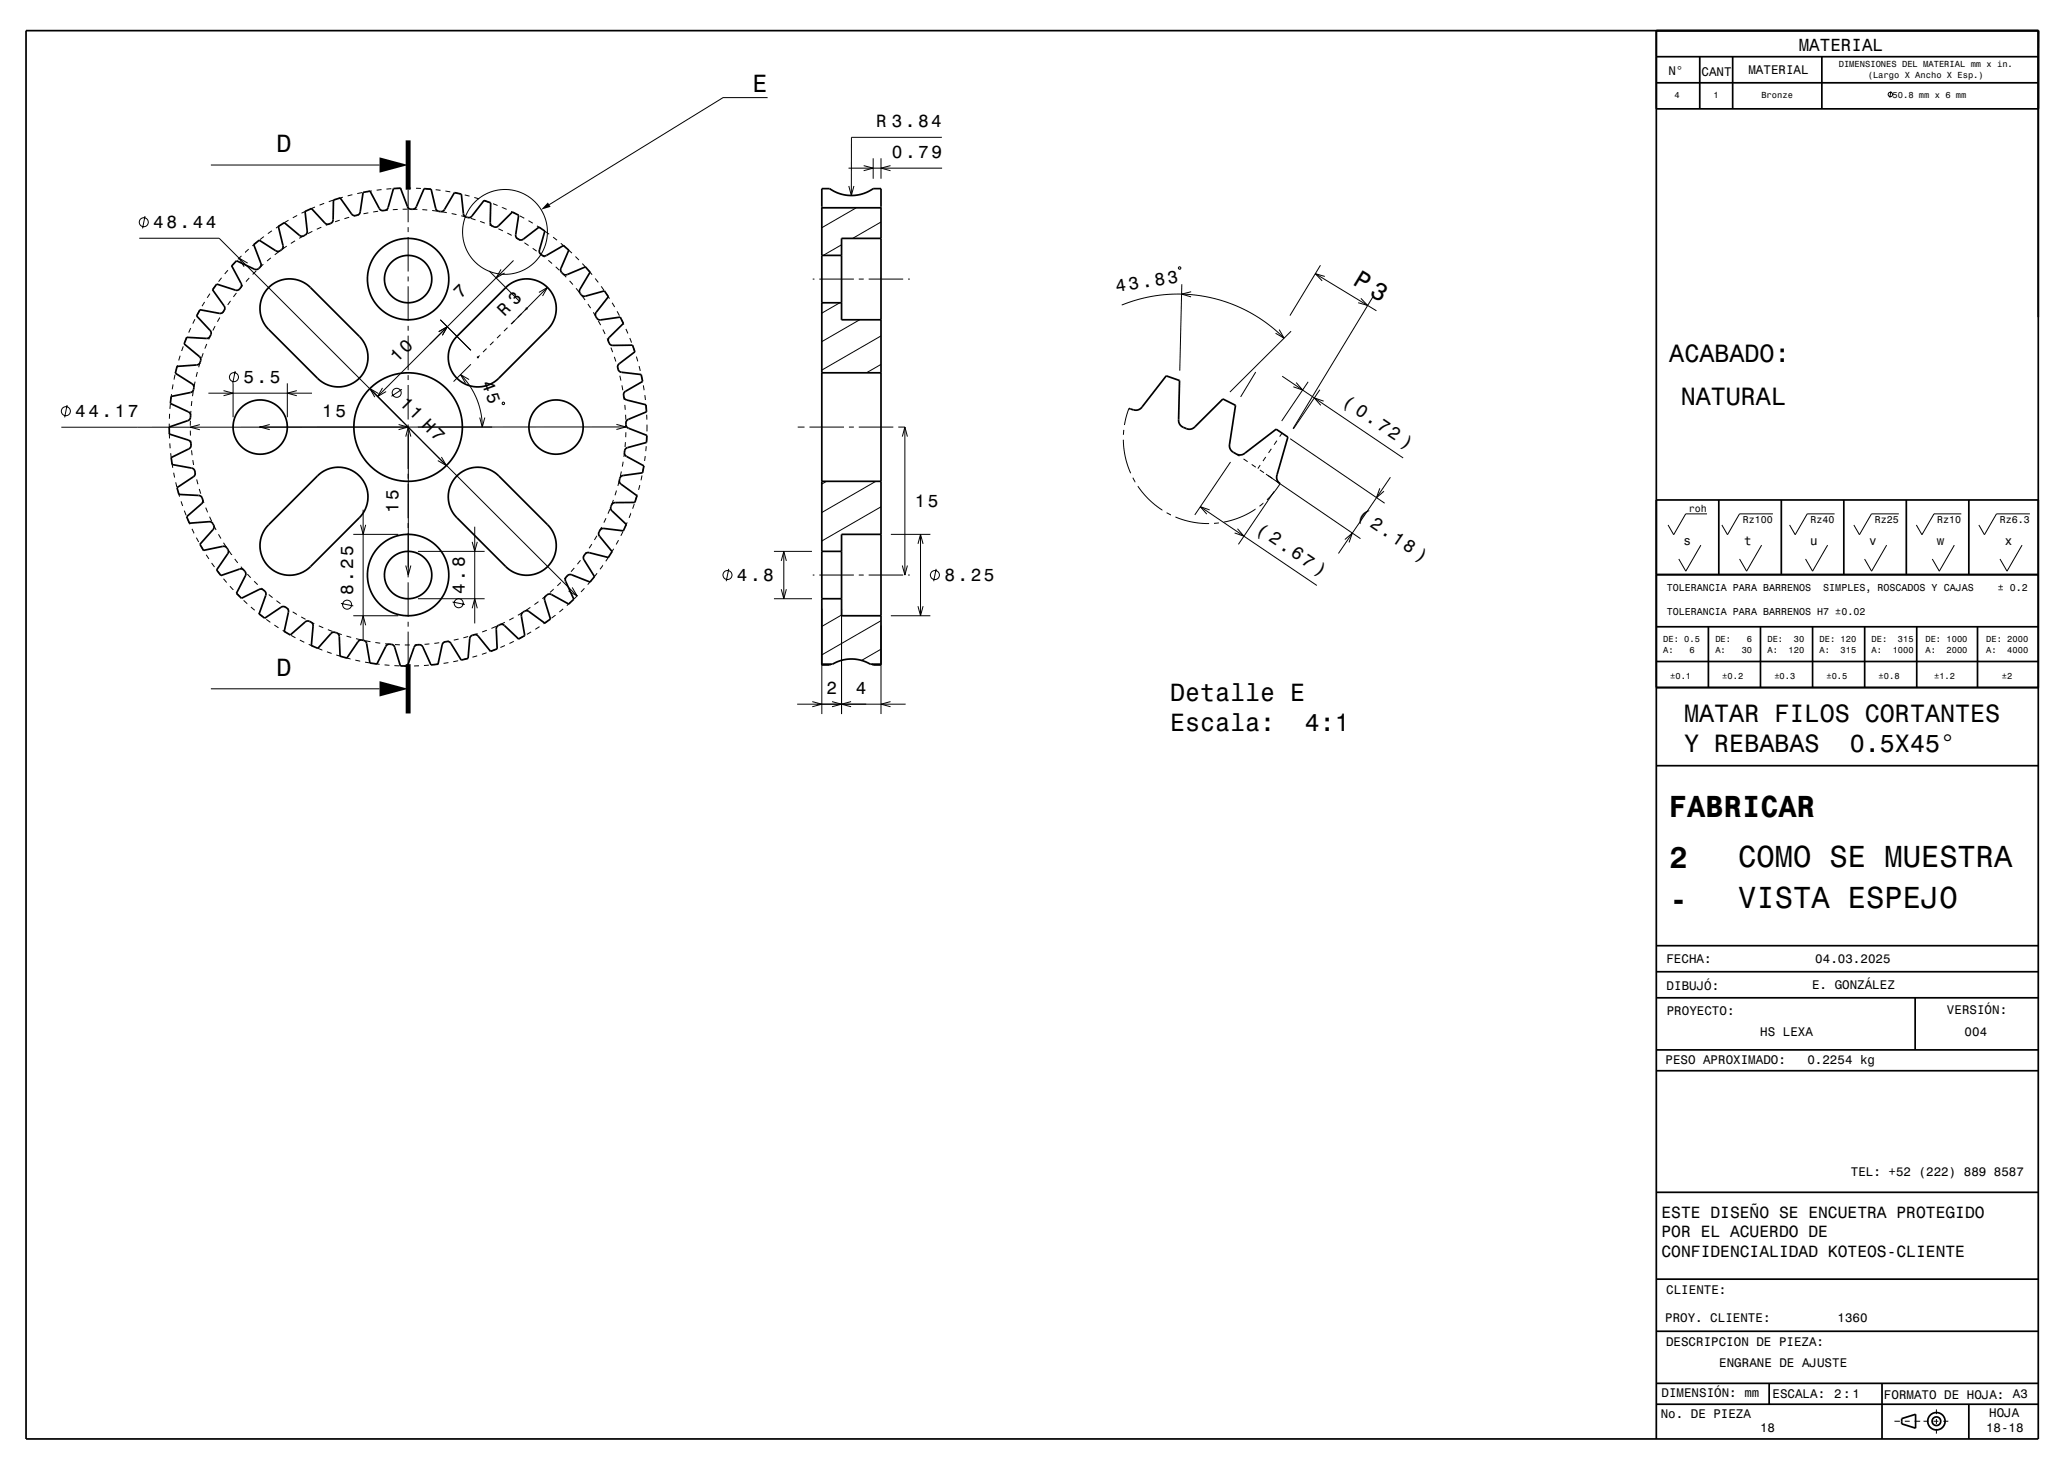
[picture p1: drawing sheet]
<svg xmlns="http://www.w3.org/2000/svg" width="420mm" height="297mm" viewBox="0 0 420 297" stroke-linecap="round" stroke-linejoin="round" font-family="sans-serif">
<g fill="none" stroke="#000" stroke-width=".2">
<path d="M155.7 19.8h-9.1l-35.2 21.7M383.5 18.5l-.3 1.3M42.8 33.5h34.2M69.5 40l-.9 .3M71.5 39.5l-1 .2M73.4 39l-1 .3M75.4 38.7l-1 .2M77.4 38.4l-1 .2M79.4 38.3h-1M81.4 38.2h-1M82.4 38.1h1M82.8 38.5v6.5"/>
<path d="M84.4 38.2h1M86.4 38.3l1 .1M88.3 38.5l1 .1M90.3 38.7l1 .2M92.3 39.1l1 .2M94.3 39.5l.9 .3M172.1 34.1h19M172.1 37.7l.6 1.9 .5-1.9M175.2 33.6l1.9 .5-1.9 .5M177.1 32.1v4.1M178.7 32.1v4.1M180.6 33.6l-1.9 .5 1.9 .5"/>
<path d="M191 27.8h-18.3v11.8M28.2 48.3h16.2l72.6 72.5M29.4 43.8l-.5 2.5M42.6 59.5l-.6 .9M43.7 57.9l-.6 .8M44.9 56.3l-.6 .8M46.2 54.8l-.6 .7M47.6 53.3l-.7 .7M47.9 59.4l-.6 .8M49 51.9l-.7 .7M49.2 57.8l-.6 .8M50.2 53.3l-1.7-1 1 1.8"/>
<path d="M50.4 50.5l-.7 .7M50.5 56.4l-.6 .7M51.9 54.9l-.7 .7M51.9 49.2l-.7 .6M53.4 53.6l-.7 .6M53.5 48l-.8 .6M54.9 52.3l-.7 .6M55.1 46.8l-.8 .6M56.5 51.1l-.8 .6M56.8 45.7l-.8 .5M58.2 49.9l-.9 .6M58.5 44.6l-.8 .6"/>
<path d="M59.8 48.8l-.8 .6M60.3 43.7l-.9 .5M61.6 47.8l-.9 .5M62.1 42.8l-.9 .4M63.3 46.9l-.8 .5M63.9 42l-.9 .4M65.2 46.1l-1 .4M65.7 41.2l-.9 .4M67 45.3l-.9 .4M67.6 40.6l-.9 .3M68.9 44.6l-1 .4M70.8 44.1l-1 .2"/>
<path d="M72.7 43.6l-.9 .2M74.7 43.1l-1 .2M76.7 42.8l-1 .2M78.7 42.6l-1 .1M80.7 42.5h-1M82.7 42.4h-1M82.8 46v1M82.8 48v7.1M82.8 56v1.1M82.8 58v7M83.7 42.4h1M85.7 42.5l1 .1"/>
<path d="M87.6 42.7l1 .1M89.6 42.9l1 .2M91.6 43.3l1 .2M93.5 43.7l1 .3M95.5 44.3l.9 .3M96.2 40l.9 .3M97.4 44.9l.9 .3M98.1 40.6l.9 .4M99.2 54.9l6.2 6.2M99.2 45.6l1 .4M100 41.3l.9 .4M101.1 46.4l.9 .4"/>
<path d="M101.6 54.6l-1 1.7 1.7-1M101.8 42l1 .4M102.9 47.3l.9 .4M103.7 42.9l.9 .4M104.1 52.8l-27.5 27.6M104.6 48.2l.9 .5M105.4 43.8l.9 .4M106.4 49.2l.8 .6M107.2 44.7l.8 .6M108 50.3l.8 .6M108.9 45.8l.8 .5M109.3 59.3l1.7-1-1 1.7"/>
<path d="M109.6 51.5l.8 .6M110.6 46.9l.8 .6M111 58.3l-7.3 7.3M111.2 52.8l.8 .6M112.2 48.1l.8 .6M112.7 54.1l.7 .7M113.7 49.3l.8 .7M114.1 55.5l.7 .7M115.2 50.6l.8 .7M115.5 56.9l.7 .8M116.7 52l.7 .7M116.8 58.4l.7 .8"/>
<path d="M118.1 53.4l.7 .8M119.4 54.9l.7 .8M120.7 56.5l.6 .8M121.9 58.1l.6 .8M123.1 59.7l.5 .8M164.8 56.6h.4M166.2 56.6h7M170.7 49.6l-3.8 2.2M173.7 42.1l-7 4.1M174.2 56.6h1M176.2 56.6h7M178.7 45l-5.8 3.3"/>
<path d="M184.2 56.6h.3M239.1 54.1l.4 .1-.1 .4-.4-.1zM239.7 57.6l-.4 17.5M241.6 59.2l-2 .4 1.9 .6M266.8 55.5l12.3 7.5M267.8 53.8l-6.2 10.2M268.7 56l-1.9-.5 1.3 1.4M34.8 79.9l-.1 1M35.1 77.9l-.2 1M35.5 76l-.2 1M36 74l-.3 1M36.5 72.1l-.3 1"/>
<path d="M37.2 70.2l-.4 1M37.9 68.3l-.4 1M38.7 66.5l-.4 .9M39.2 79.3l-.2 1M39.5 64.7l-.4 .9M39.6 77.4l-.2 .9M40 75.4l-.2 1M40.5 62.9l-.5 .9M40.6 73.5l-.3 1M41.2 71.6l-.3 .9M41.5 61.2l-.5 .9M41.9 69.7l-.3 1"/>
<path d="M42.3 79.7h21M42.7 67.9l-.4 .9M43.6 66.1l-.4 .9M44.6 64.4l-.5 .8M45.3 79.2l2 .5-2 .5M45.6 62.7l-.5 .8M46.8 61l-.6 .8M47.3 77.7v6.9M47.7 75.2l-.5 2.5M58.3 77.7v6.9M60.2 79.2l-1.9 .5 1.9 .5M75 78.8l15.5 15.6"/>
<path d="M76.7 79.8l-1.7-1 1 1.7M77.6 78.7l-1 1.7 1.7-1M81.5 78.9l-2.1 1.4M82.8 66.1v.9M82.8 68.1v6.9M82.8 76v1.1M82.8 78v7.1M89 67.2l1.7-1-1 1.8M89.3 64.8l6.2 6.2M93.4 75.9l2.1 2.6 1.2 2.5 .8 2.6 .3 3M95.1 76.9l-1.7-1 1 1.8M95.5 73.9l-3.5 3.5"/>
<path d="M97.3 72.1l-.4 .3M98.7 70.7l-.7 .7M100.1 69.3l-.7 .7M101.5 67.8l-.7 .7M102.9 66.4l-.7 .7M104.3 65l-.7 .7M105.7 63.6l-.7 .7M106.8 62.5l-.3 .4M118.1 60l.6 .8M119.2 61.6l.6 .9M120.3 63.3l.5 .9M121.3 65l.5 .9"/>
<path d="M122.3 66.8l.4 .9M123.1 68.6l.4 .9M123.9 70.5l.4 .9M124.1 61.4l.6 .8M124.6 72.3l.3 1M125.1 63.1l.5 .9M125.2 74.2l.3 1M125.7 76.2l.2 1M126.1 64.9l.4 .9M126.1 78.1l.2 1M126.9 66.7l.4 .9M127.7 68.5l.4 1"/>
<path d="M128.4 70.4l.4 .9M129.1 72.3l.2 1M129.6 74.2l.3 1M130.1 76.2l.2 .9M130.5 78.1l.1 1M170.3 61.4l-3.6 2.1M174.3 64.8l-7.6 4.5M178.7 73.9l-3 1.7M178.7 68.1l-12 6.9M227.5 61.8l4.1-1.3 4.5-.8h4.7l4.5 .6 4.3 1.3 3.8 1.7 3.6 2.3 3.4 3M254.7 75.4l-3.1 5.1M259.4 66.8l1 1.8-1.7-1"/>
<path d="M260 76.3l24.6 16.5M261.8 67.2l-12.4 12.3M262.9 77.6l1.3 1.5-1.9-.7M265.3 77.4l-5.4 8M267.7 79l-5.4 8M276 60.5l1.4 1.4-2-.5M278.4 60.2l-16.2 26.7M13.6 82.1l-.5 2.5M34.3 85.9v1M34.3 87.9l.1 1M34.4 83.9v1M34.4 89.9l.1 1"/>
<path d="M34.6 81.9l-.1 1M34.6 91.9l.1 1M34.9 93.9l.1 .9M35.2 95.8l.2 1M35.6 97.8l.3 1M36.1 99.7l.3 1M38.6 87.3v1M38.6 85.3v1M38.7 89.3v1M38.7 83.3v1M38.8 91.3l.2 1M38.9 81.3l-.1 1"/>
<path d="M39.1 93.3l.2 1M39.5 95.2l.2 1M39.9 97.2l.2 1M40.4 99.1l.3 1M40.5 86.1l-1.9 .5 1.9 .5M54.7 86.1l-1.9 .5 1.9 .5M80.8 86.1l2 .5-2 .5M82.3 88.5l.5-1.9 .5 1.9M82.8 86v31M89.5 92.7l1 1.7-1.7-1M97.3 84.6l.5 2 .5-2M101.9 81.6h.4l-.1 .4-.3-.1z"/>
<path d="M125 86l1.9 .6-1.9 .5M125 99.5l-.3 .9M125.6 97.5l-.3 1M126 95.6l-.2 1M126.4 93.6l-.2 1M126.5 80.1l.1 1M126.7 91.6l-.2 1M126.7 82.1l.1 1M126.8 89.6v1M126.9 84.1v1M126.9 87.6v1M126.9 86.1v.5"/>
<path d="M126.9 86.6h-114.5M129.8 98.3l-.3 1M130.2 96.4l-.2 1M130.6 94.4l-.2 1M130.8 80.1l.1 1M130.9 92.5l-.2 .9M131 82.1l.1 1M131.1 90.5l-.1 1M131.1 84.1l.1 1M131.2 88.5l-.1 1M131.2 86.1v1.4M161.8 86.6h1.4"/>
<path d="M164.2 86.6h7M167.6 97.6l-.9 .5M172.2 86.6h1M174.2 86.6h7M177.6 97.6l-10.9 6.3M182.2 86.6h1.4l-.1 30M183 88.5l.5-1.9 .5 1.9M227.8 89.2l.4 3.4 1.1 3.3M227.9 87.2l-.1 1M228.9 82.8l-.9 3.4M229.7 96.8l.5 .9M230.8 98.6l2.2 2.6 2.7 2.2"/>
<path d="M249.6 93.7l-7.3 10.7M250.7 92l.7 .5M252.2 93l.8 .6M253.9 94.2l.8 .5M255.5 95.3l.8 .5M255.6 94.3l-.5 .7M256.7 92.6l-.6 .9M256.7 96.1l19.2 13.1M257.2 96.4l.8 .6M257.8 91l-.5 .8M258.4 99.6l-7.2 10.8M258.8 97.5l.7 .5"/>
<path d="M259 89.3l-.6 .9M259.6 98.1l-1.1 1.6-1.5 1.6M260 87.8l-.5 .7M261.6 88.9l19.2 13.1M268.4 81.3l-1.9-.6 1.4 1.5M279.8 99l-.6 1.9 1.5-1.3M282 96.8l-10.6 15.4M36.7 101.6l.3 1M37.4 103.5l.3 1M38.1 105.4l.4 .9M38.9 107.2l.5 .9M39.8 109l.5 .9"/>
<path d="M40.8 110.8l.5 .8M41 101l.4 1M41.7 102.9l.4 .9M41.8 112.5l.6 .8M42.5 104.7l.4 1M42.9 114.1l.6 .8M43.4 106.5l.4 .9M44.1 115.8l.6 .7M44.3 108.3l.5 .9M45.3 110l.6 .9M45.3 117.3l.7 .8M46.4 111.7l.6 .8"/>
<path d="M46.6 118.8l.7 .8M47.6 113.3l.6 .8M48.8 114.9l.7 .7M50.2 116.4l.6 .7M51.5 117.8l.8 .7M53 119.2l.7 .7M71.6 108.3h9.2M73.1 106.4l.5 1.9 .6-1.9M73.6 103.3v26.5M82.3 114.6l.5 2 .5-2M82.8 118.1v6.9M84.8 111.8h13.5"/>
<path d="M95.8 109.8l.5 2 .5-2M96.3 106.8v19.6M112.3 119.4l-.8 .7M113.7 118.1l-.7 .7M115.1 116.6l-.7 .8M116 119.1l1 1.7-1.7-1M116.5 115.1l-.7 .8M117.7 113.6l-.6 .8M118.5 119.3l-.7 .7M118.9 112l-.6 .8M119.8 117.8l-.6 .7M120 110.3l-.5 .9"/>
<path d="M121.1 108.6l-.5 .9M121.1 116.2l-.6 .8M122 106.9l-.5 .8M122.3 114.6l-.6 .8M122.9 105.1l-.4 .9M123.4 113l-.5 .8M123.7 103.2l-.4 .9M124.4 101.3l-.3 1M124.5 111.3l-.6 .8M125.4 109.5l-.4 .9M126.4 107.7l-.5 .9M127.2 105.9l-.4 .9"/>
<path d="M127.9 104.1l-.3 .9M128.6 102.2l-.3 .9M129.2 100.3l-.3 .9M147.8 115.3l-.5 2.5M157 111.8h7.7M158.4 113.7l.6-1.9 .5 1.9M158.4 119.5l.6 1.9 .5-1.9M159 111.8v9.6M164.8 116.6h.4M166.2 116.6h7M174.2 116.6h1M176.2 116.6h7"/>
<path d="M178.7 102.7l-12 7M180.7 108.3h8M183 114.6l.5 2 .5-2M184.2 116.6h.3M186.2 110.3l.5-2 .5 2M186.7 108.3v16.5M189.9 115.3l-.6 2.5M236.6 103.9l.9 .5M238.4 104.8l3.3 1 3.5 .3M243.4 102.7l23.7 16M245.3 103.4l-1.9-.7 1.3 1.5M247.2 106l-1 .1"/>
<path d="M251 107.2l1.3 1.5-1.9-.7M254.6 103.2l-3.1 1.7-3.3 1M256.2 102l-.8 .6M272.7 109.4l1.6-1.3-.7 1.9M344.9 110.5l-3 5.3-1.4-2.5M346.2 104.2h-4.3l-2.5 4.2-1.1-2M357.3 110.5l-3.1 5.3-1.4-2.5M359.5 104.2h-6.7l-2.5 4.2-1.1-2M370.6 110.5l-3 5.3-1.4-2.5M372.1 104.2h-5.6l-2.4 4.2-1.2-2M382.6 110.5l-3 5.3-1.5-2.5M385.1 104.2h-5.6l-2.4 4.2-1.1-2"/>
<path d="M396.3 110.5l-3 5.3-1.4-2.5M397.8 104.2h-5.6l-2.4 4.2-1.2-2M410.1 110.5l-3.1 5.3-1.4-2.5M411.7 104.2h-6.8l-2.4 4.2-1.2-2M42.8 139.6h34.2M48 120.3l.7 .7M49.4 121.7l.7 .7M50.9 123.1l.8 .6M52.4 124.3l.8 .7M54 125.6l.8 .5M54.5 120.5l.8 .7M55.6 126.7l.9 .6"/>
<path d="M56.1 121.8l.8 .6M57.3 127.8l.9 .5M57.7 122.9l.8 .6M59 128.8l.9 .5M59.4 124l.8 .6M60.8 129.8l.9 .4M61.1 125.1l.9 .4M62.6 130.6l.9 .4M62.8 126l.9 .4M64.4 131.4l1 .4M64.7 126.9l.9 .4M66.3 132.1l1 .4"/>
<path d="M66.5 127.6l.9 .4M68.2 132.8l1 .3M68.4 128.3l.9 .4M69.1 122.3l2.5 .5M70.1 133.3l1 .3M70.3 129l.9 .2M71.6 124.8h9.2M72.1 133.8l.9 .2M72.2 129.5l1 .2M73.1 126.8l.5-2 .6 2M74 134.2l1 .2M74.2 129.9l.9 .2"/>
<path d="M76 134.5l1 .2M76.1 130.3l1 .1M78 134.8l1 .1M78.1 130.5l1 .1M80 134.9l1 .1M80.1 130.7h1M82 135h1M82.1 130.8h1M82.8 126.1v.9M82.8 128.1v6.5M84.8 121.4h13.5M85 135h-1"/>
<path d="M85.1 130.7h-1M87 134.8l-1 .1M87.1 130.5l-1 .1M89 134.6l-1 .1M89.1 130.3l-1 .1M90.9 134.3l-.9 .2M91 130l-.9 .2M91.8 122l2.5 .5M92.9 134l-1 .2M93 129.6l-1 .2M94.8 133.5l-.9 .2M94.9 129l-.9 .3"/>
<path d="M95.8 123.3l.5-1.9 .5 1.9M96.8 133l-1 .2M96.8 128.4l-.9 .4M98.7 132.3l-1 .4M98.7 127.8l-.9 .3M100.6 131.6l-1 .4M100.6 127l-.9 .4M102.4 126.2l-.9 .4M102.4 130.9l-.9 .4M104.2 125.2l-.9 .5M104.2 130l-.9 .5M105.9 124.2l-.9 .5"/>
<path d="M106 129.1l-.9 .5M107.6 123.1l-.9 .6M107.7 128.1l-.8 .5M109.2 122l-.8 .6M109.4 127l-.8 .6M110.8 120.7l-.8 .7M111.1 125.9l-.9 .6M112.7 124.7l-.8 .6M114.2 123.4l-.8 .7M115.7 122.1l-.7 .7M117.1 120.7l-.7 .7M157 121.4h7.7"/>
<path d="M166.7 123.4v21.4M170.7 124.7l-4 2.3M170.7 123.4v21.4M178.7 131.6l-4 2.3M178.7 125.8l-12 7M178.7 126.8v18M180.7 124.8h8M186.2 122.9l.5 1.9 .5-1.9M161.7 142.8h22M164.7 142.2l2 .6-2 .5M168.7 142.2l2 .6-2 .5M172.6 142.2l-1.9 .6 1.9 .5"/>
<path d="M180.6 142.2l-1.9 .6 1.9 .5M384.2 288.1h1.1M386.3 288.1h1M388.3 288.1h1.1M390.1 288.1h1M392.1 288.1h1M392.7 285.7v1M392.7 287.7v1M392.7 289.7v.9M394.1 288.1h1"/>
<circle cx="383.4" cy="19.2" r=".45"/>
<circle cx="29.2" cy="45.1" r=".91"/>
<circle cx="102.4" cy="47" r="8.6"/>
<circle cx="47.4" cy="76.5" r=".92"/>
<circle cx="80.4" cy="79.6" r=".92"/>
<circle cx="13.4" cy="83.4" r=".92"/>
<circle cx="147.5" cy="116.6" r=".92"/>
<circle cx="189.6" cy="116.6" r=".92"/>
<circle cx="70.4" cy="122.6" r=".91"/>
<circle cx="93" cy="122.3" r=".92"/>
</g>
<g fill="none" stroke="#000" stroke-width=".35">
<path d="M335.9 6.2v285.5M335.9 16.8h77.5M335.9 11.5h77.5M344.7 11.5v10.6M351.4 11.5v10.6M369.5 11.5v10.6M413.4 6.2v285.5h-408.1v-285.5h408.1v5.3M413.4 11.5v10.6h-77.5M54.4 58.3a6 6 0 0 1 8.6 0l9.9 9.9a6 6 0 0 1 0 8.5 6 6 0 0 1-8.5 0l-9.9-9.9a6 6 0 0 1-.1-8.5zM72.5 43.6a.75 .75 0 0 0 .6-.7l.5-3.9 1.4-.3 2.1 3.8a1.1 1.1 0 0 0 1.6-.4l1.1-3.9h1.4l1.5 3.9a1.09 1.09 0 0 0 1.7-.2l1.6-3.7 1.4 .2 1 4.1a1.1 1.1 0 0 0 1.7 0l2.1-3.5 1.4 .3 .4 4.2a1.09 1.09 0 0 0 1.7 .3l2.5-3.2 1.3 .5-.1 4.2a1.09 1.09 0 0 0 1.7 .5l2.8-2.8 1.3 .6-.6 4.2a1.1 1.1 0 0 0 1.6 .7l3.1-2.5 1.2 .8-1.1 4.1a1.09 1.09 0 0 0 1.4 .9l3.5-2 1.1 .9-1.7 3.9a1.1 1.1 0 0 0 1.4 1.1l3.6-1.6 1 1.1-2.2 3.6a1.09 1.09 0 0 0 1.2 1.2l3.9-1 .8 1.2-2.6 3.3a1.1 1.1 0 0 0 1 1.4l4-.6 .6 1.3-3 2.9a1.09 1.09 0 0 0 .9 1.5h4l.5 1.3-3.4 2.6a1.09 1.09 0 0 0 .7 1.6l3.9 .4 .3 1.4-3.6 2.2a1.09 1.09 0 0 0 .4 1.6l3.9 1 .1 1.4-3.9 1.6a1.1 1.1 0 0 0 .3 1.7l3.7 1.5-.1 1.4-4 1.1a1.09 1.09 0 0 0 0 1.7l3.5 1.9-.3 1.5-4.2 .6a1.09 1.09 0 0 0-.1 1.7l3.2 2.3-.5 1.4h-4.2a1.09 1.09 0 0 0-.4 1.7l2.9 2.7-.6 1.3-4.2-.5a1.09 1.09 0 0 0-.6 1.6l2.5 3.1-.7 1.2-4.1-1a1.09 1.09 0 0 0-.8 1.5l2.1 3.4-.9 1.1-4-1.5a1.1 1.1 0 0 0-1 1.4l1.7 3.6-1.1 1-3.7-2.1a1.09 1.09 0 0 0-1.1 1.3l1.1 3.8-1.1 .8-3.4-2.4a1.09 1.09 0 0 0-1.4 1l.7 4-1.2 .6-3.1-2.8a1.09 1.09 0 0 0-1.5 .9l.2 3.9-1.3 .6-2.7-3.3a1.09 1.09 0 0 0-1.5 .7l-.4 4-1.4 .3-2.2-3.6a1.09 1.09 0 0 0-1.6 .6l-.9 3.8-1.4 .2-1.8-3.8a1.1 1.1 0 0 0-1.6 .3l-1.4 3.7h-1.4l-1.3-4a1.09 1.09 0 0 0-1.7 .1l-1.8 3.5-1.4-.2-.7-4.1a1.1 1.1 0 0 0-1.7-.2l-2.3 3.3-1.3-.4-.2-4.2a1.09 1.09 0 0 0-1.7-.3l-2.6 2.9-1.4-.5 .4-4.2a1.09 1.09 0 0 0-1.6-.6l-3 2.6-1.3-.7 .9-4.1a1.09 1.09 0 0 0-1.5-.8l-3.3 2.2-1.2-.8 1.4-4a1.09 1.09 0 0 0-1.4-1l-3.5 1.8-1-1 1.9-3.8a1.1 1.1 0 0 0-1.3-1.1l-3.8 1.3-.9-1.2 2.4-3.4a1.09 1.09 0 0 0-1.1-1.3l-3.9 .8-.8-1.3 2.8-3.1a1.09 1.09 0 0 0-.9-1.4l-4 .3-.5-1.3 3.1-2.8a1.1 1.1 0 0 0-.7-1.6l-4-.2-.4-1.3 3.5-2.4a1.09 1.09 0 0 0-.6-1.6l-3.9-.7-.2-1.4 3.8-1.9a1.09 1.09 0 0 0-.4-1.7l-3.8-1.2v-1.4l4-1.4a1.09 1.09 0 0 0-.1-1.7l-3.6-1.7 .1-1.4 4.1-.9a1.09 1.09 0 0 0 .1-1.7l-3.3-2.1 .3-1.4 4.2-.4a1.1 1.1 0 0 0 .3-1.6l-3.1-2.6 .6-1.3 4.2 .2 .4-.2 .3-.5M72.5 43.6l-.6 .1-.4-.1-2.5-3.5-1.4 .5v3.9a1.04 1.04 0 0 1-1.7 .7l-2.7-2.9-1.3 .6 .4 3.9a1.04 1.04 0 0 1-1.6 .9l-3-2.6-1.3 .8 1 3.9a1.04 1.04 0 0 1-1.5 1l-3.3-2.1-1.1 .9 1.4 3.7a1.04 1.04 0 0 1-1.3 1.3l-3.6-1.7-1 1 1.9 3.5a1.04 1.04 0 0 1-1.2 1.4l-3.8-1.2-.8 1.2 2.3 3.2a1.04 1.04 0 0 1-.9 1.5l-3.9-.7-.7 1.3 2.7 2.9a.75 .75 0 0 1 .2 .9M166.7 42.1h12"/>
<path d="M166.7 51.8h4M178.7 48.3h-8v16.5h8M92.7 68.2l9.9-9.9a6 6 0 0 1 8.5 0 6 6 0 0 1 0 8.5l-9.9 9.9a6 6 0 0 1-8.5 0 6 6 0 0 1 0-8.5zM166.7 75.6h12M166.7 61.4h4M92.6 96.5a6 6 0 0 1 8.6 0l9.9 9.9a6 6 0 0 1 0 8.5 6 6 0 0 1-8.5 0l-9.9-9.9a6 6 0 0 1-.1-8.5zM166.7 97.6h12M228.9 82.8l.4 .1a1.81 1.81 0 0 0 2.3-.4l4.9-6.3 2.7 .9-.2 8a2.13 2.13 0 0 0 3 1.7l6-5.9 2.6 1.3-1.2 7.8a2.13 2.13 0 0 0 2.7 2.1l6.7-5.1 2.4 1.6-2.2 7.6a1.55 1.55 0 0 0 .6 1.9M54.5 106.4l9.9-9.9a6 6 0 0 1 8.5 0 6 6 0 0 1 0 8.5l-9.9 9.9a6 6 0 0 1-8.5 0 6 6 0 0 1 0-8.5zM166.7 111.8h4M178.7 108.3h-8v16.5h8M335.9 116.5h77.5"/>
<path d="M335.9 101.4h77.5M348.6 101.4v15.1M361.3 101.4v15.1M373.9 101.4v15.1M386.6 101.4v15.1M399.3 101.4v15.1M166.7 134.6h2.1a7.5 7.5 0 0 1 7.7 0h2.2M166.7 121.4h4M168.5 134.6l-.2 .2h-1.6v-96.6h1.6a7.7 7.7 0 0 0 8.8 0h1.6v96.6h-1.6l-.3-.2M335.9 139.4h77.5M335.9 127.1h77.5M335.9 134.1h77.5"/>
<path d="M346.5 127.1v12.3M357 127.1v12.3M367.6 127.1v12.3M378.2 127.1v12.3M388.7 127.1v12.3M401 127.1v12.3M335.9 155.2h77.5M335.9 191.7h77.5M335.9 197h77.5M335.9 202.3h77.5M335.9 217.1h77.5M335.9 212.8h77.5"/>
<path d="M388.4 202.3v10.5M335.9 259.3h77.5M335.9 241.7h77.5M335.9 269.9h77.5M335.9 284.7h77.5M335.9 280.5h77.5M358.8 280.5v4.2M381.7 280.5v11.2M385.7 287.6l2.8-.9v2.8l-2.8-.8zM399.3 284.7v7"/>
<circle cx="82.8" cy="56.6" r="4.8"/>
<circle cx="82.8" cy="56.6" r="8.2"/>
<circle cx="52.8" cy="86.6" r="5.5"/>
<circle cx="82.8" cy="86.6" r="11"/>
<circle cx="112.8" cy="86.6" r="5.5"/>
<circle cx="82.8" cy="116.6" r="8.2"/>
<circle cx="82.8" cy="116.6" r="4.8"/>
<circle cx="392.7" cy="288.1" r="1.76"/>
<circle cx="392.7" cy="288.1" r=".88"/>
</g>
<g fill="#000">
<path d="M77 31.9l5.8 1.6-5.8 1.5z" fill-rule="evenodd"/>
<path d="M111.1 41.1l.6 .8-2 .6z" fill-rule="evenodd"/>
<path d="M96.7 72.3h.4v.3h-.4z" fill-rule="evenodd"/>
<path d="M106.6 62.3h.4v.4h-.4z" fill-rule="evenodd"/>
<path d="M52.6 86.4h.4v.4h-.4z" fill-rule="evenodd"/>
<path d="M77 138.1l5.8 1.5-5.8 1.6z" fill-rule="evenodd"/>
</g>
<path d="M82.8 28.5v10M82.8 134.6v10" fill="none" stroke="#000" stroke-width="1" stroke-linecap="butt"/>
<g font-size="6.2">
<text x="338.5" y="165.6">FABRICAR</text>
<text x="338.6" y="176">2</text>
<text x="352.5" y="175.8">COMO SE MUESTRA</text>
<text x="338.6" y="184.4">-</text>
<text x="352.5" y="184.2">VISTA ESPEJO</text>
</g>
<g font-size="5.1">
<text x="274.1" y="57.6" transform="rotate(31 274.1 57.6)">P 3</text>
<text x="338.5" y="73.5">ACABADO:</text>
<text x="340.8" y="82.2">NATURAL</text>
<text x="341.5" y="146.4">MATAR FILOS CORTANTES</text>
<text x="341.5" y="152.5">Y REBABAS</text>
<text x="375.1" y="152.5">0.5X45°</text>
</g>
<g font-size="5">
<text x="152.6" y="18.6">E</text>
<text x="56.1" y="30.8">D</text>
<text x="56.1" y="137">D</text>
<text x="237.3" y="142.1">Detalle E</text>
<text x="237.3" y="148.2">Escala:</text>
<text x="264.6" y="148.2">4:1</text>
</g>
<g font-size="3.6">
<text x="364.8" y="10.3">MATERIAL</text>
<text x="177.7" y="25.8">R 3.84</text>
<text x="180.9" y="32.1">0.79</text>
<text x="31.1" y="46.3">48.44</text>
<text x="226.4" y="59.2" transform="rotate(-9 226.4 59.2)">43.83</text>
<text x="93.5" y="60.6" transform="rotate(-45 93.5 60.6)">7</text>
<text x="102.3" y="64.2" transform="rotate(-45 102.3 64.2)">R 3</text>
<text x="49.4" y="77.7">5.5</text>
<text x="80.5" y="73.6" transform="rotate(-45 80.5 73.6)">10</text>
<text x="97.6" y="77.6" transform="rotate(70 97.6 77.6)">45</text>
<text x="80.9" y="81.9" transform="rotate(45 80.9 81.9)">11 H7</text>
<text x="272" y="81.9" transform="rotate(34 272 81.9)">( 0.72 )</text>
<text x="15.3" y="84.6">44.17</text>
<text x="65.3" y="84.6">15</text>
<text x="80.8" y="104" transform="rotate(-90 80.8 104)">15</text>
<text x="185.5" y="102.8">15</text>
<text x="254.5" y="107.8" transform="rotate(34 254.5 107.8)">( 2.67 )</text>
<text x="275" y="104.9" transform="rotate(34 275 104.9)">( 2.18 )</text>
<text x="149.5" y="117.8">4.8</text>
<text x="191.5" y="117.8">8.25</text>
<text x="71.6" y="120.7" transform="rotate(-90 71.6 120.7)">8.25</text>
<text x="94.3" y="120.4" transform="rotate(-90 94.3 120.4)">4.8</text>
<text x="167.6" y="140.8">2</text>
<text x="173.6" y="140.8">4</text>
</g>
<g font-size="3.3">
<text x="337" y="246.8">ESTE DISEÑO SE ENCUETRA PROTEGIDO</text>
<text x="337" y="250.8">POR EL ACUERDO DE</text>
<text x="337" y="254.7">CONFIDENCIALIDAD KOTEOS-CLIENTE</text>
</g>
<g font-size="2.5">
<text x="338.3" y="15.2">N°</text>
<text x="345.1" y="15.4">CANT</text>
<text x="354.6" y="15">MATERIAL</text>
<text x="341.4" y="110.5">s</text>
<text x="353.7" y="110.5">t</text>
<text x="367.1" y="110.5">u</text>
<text x="379.1" y="110.5">v</text>
<text x="392.8" y="110.5">w</text>
<text x="406.6" y="110.5">x</text>
<text x="338" y="195.2">FECHA:</text>
<text x="368.1" y="195.2">04.03.2025</text>
<text x="338" y="200.7">DIBUJÓ:</text>
<text x="367.5" y="200.5">E. GONZÁLEZ</text>
<text x="338" y="205.8">PROYECTO:</text>
<text x="394.9" y="205.6">VERSIÓN:</text>
<text x="337.8" y="215.7">PESO APROXIMADO:</text>
<text x="357" y="210">HS LEXA</text>
<text x="366.5" y="215.8">0.2254 kg</text>
<text x="398.4" y="210">004</text>
<text x="375.4" y="238.4">TEL: +52 (222) 889 8587</text>
<text x="337.9" y="262.3">CLIENTE:</text>
<text x="337.7" y="268">PROY. CLIENTE:</text>
<text x="372.7" y="267.9">1360</text>
<text x="337.9" y="272.9">DESCRIPCION DE PIEZA:</text>
<text x="348.7" y="277.2">ENGRANE DE AJUSTE</text>
<text x="336.8" y="287.4">No. DE PIEZA</text>
<text x="337" y="283.3">DIMENSIÓN: mm</text>
<text x="359.5" y="283.4">ESCALA:</text>
<text x="372" y="283.4">2:1</text>
<text x="382.1" y="283.6">FORMATO DE HOJA: A3</text>
<text x="403.4" y="287.2">HOJA</text>
<text x="356.9" y="290.4">18</text>
<text x="402.8" y="290.4">18-18</text>
</g>
<g font-size="2">
<text x="342.5" y="103.8">roh</text>
<text x="353.4" y="106">Rz100</text>
<text x="367.2" y="106">Rz40</text>
<text x="380.2" y="106">Rz25</text>
<text x="392.9" y="106">Rz10</text>
<text x="405.5" y="106">Rz6.3</text>
<text x="338" y="119.9">TOLERANCIA PARA BARRENOS</text>
<text x="369.8" y="119.9">SIMPLES, ROSCADOS Y CAJAS</text>
<text x="405.2" y="119.9">± 0.2</text>
<text x="338" y="124.7">TOLERANCIA PARA BARRENOS H7 ±0.02</text>
</g>
<g font-size="1.8">
<text x="372.9" y="13.6">DIMENSIONES DEL MATERIAL mm x in.</text>
<text x="378.8" y="15.7">(Largo X Ancho X Esp.)</text>
<text x="339.6" y="19.9">4</text>
<text x="347.5" y="19.9">1</text>
<text x="357.2" y="19.9">Bronze</text>
<text x="383.8" y="19.8">50.8 mm x 6 mm</text>
<text x="337.3" y="130.2">DE: 0.5</text>
<text x="347.9" y="130.2">DE:</text>
<text x="354.3" y="130.2">6</text>
<text x="358.4" y="130.2">DE:</text>
<text x="363.8" y="130.2">30</text>
<text x="369" y="130.2">DE: 120</text>
<text x="379.6" y="130.2">DE:</text>
<text x="384.9" y="130.2">315</text>
<text x="390.5" y="130.2">DE: 1000</text>
<text x="402.8" y="130.2">DE: 2000</text>
<text x="337.3" y="132.3">A:</text>
<text x="338.7" y="137.6">±0.1</text>
<text x="342.7" y="132.3">6</text>
<text x="347.9" y="132.3">A:</text>
<text x="349.3" y="137.6">±0.2</text>
<text x="353.2" y="132.3">30</text>
<text x="358.4" y="132.3">A:</text>
<text x="359.8" y="137.6">±0.3</text>
<text x="362.7" y="132.3">120</text>
<text x="369" y="132.3">A:</text>
<text x="370.4" y="137.6">±0.5</text>
<text x="373.3" y="132.3">315</text>
<text x="379.6" y="132.3">A:</text>
<text x="381" y="137.6">±0.8</text>
<text x="383.8" y="132.3">1000</text>
<text x="390.5" y="132.3">A:</text>
<text x="392.2" y="137.6">±1.2</text>
<text x="394.8" y="132.3">2000</text>
<text x="402.8" y="132.3">A:</text>
<text x="406" y="137.6">±2</text>
<text x="407.1" y="132.3">4000</text>
</g>
</svg>
